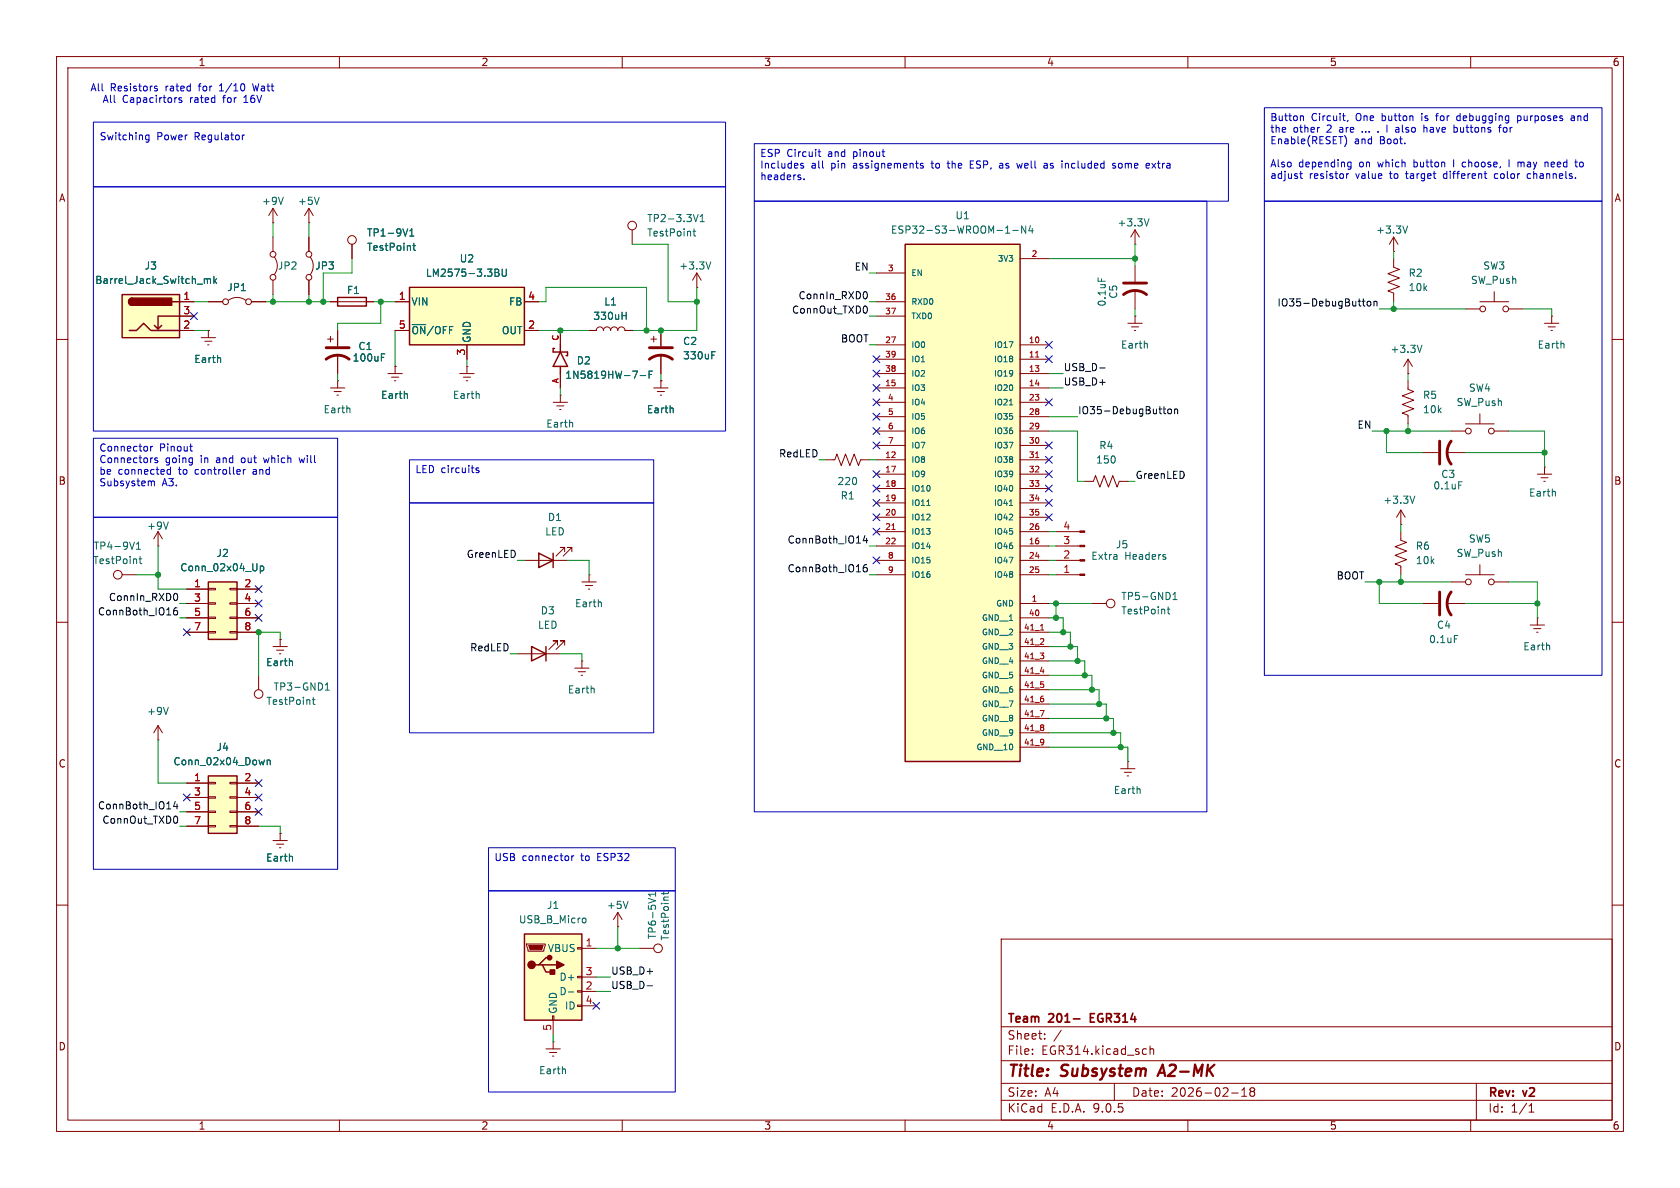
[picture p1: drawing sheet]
<svg xmlns="http://www.w3.org/2000/svg" width="297mm" height="210mm" viewBox="0 0 297 210" stroke-linecap="round" stroke-linejoin="round" font-family="sans-serif">
<g fill="none" stroke="#840000" stroke-width=".18">
<path d="M10 10h277v190h-277zM12 12h273v186h-273zM60 10v2M110 10v2M160 10v2M210 10v2M260 10v2M10 60h2M81.3 66h2.5M81.9 66.7h1.3M82.4 67.3h.3M82.5 64.8h.1"/>
<path d="M82.5 64.8v1.2M285 60h2M10 110h2M285 110h2M48.3 148.6h2.5M48.9 149.2h1.3M49.4 149.9h.3M49.5 147.3h.1M49.5 147.3v1.3M10 160h2M177 166h108v32h-108zM285 160h2"/>
<path d="M60 198v2M110 198v2M160 198v2M177 194.5h108M177 191.5h108M177 187.5h108M177 181.5h108M182.5 186.3v.1M182.5 185.5v.1M184.7 183.6v.1M184.7 182.8v.1M187.6 182.1l-1.3 2"/>
<path d="M197 191.5v3M202.5 185.4l.2 .1M202.7 186.3l-.2 .1M203.3 184.9v1.5M203.3 185.5l.2-.1 .4 .1 .1 .9M210 198v2M217.7 193.2h1.2M219.5 193.8h.9M219.5 192.7l.5-.4v1.5M221.2 192.9l-.2 .3v.5l.2 .1 .5-.1 .1-.2-.1-.4-.2-.2M221.2 192.9l-.2-.2 .2-.4 .5 .1 .1 .2-.3 .3M221.2 192.9h.3"/>
<path d="M260 198v2M261 191.5v6.5M270.3 196.6h.9M270.3 195.5l.4-.4v1.5"/>
</g>
<path d="M205.6 188.2l-1 2" fill="none" stroke="#840000" stroke-width=".4"/>
<path d="M192.8 179.9h.5M193.5 179.2h-.7v1.5h.7M189.8 180.1h1.1" fill="none" stroke="#840000" stroke-width=".3"/>
<path d="M84.7 69.6v.8M51.6 151.4l.1 .8" fill="none" stroke="#006464" stroke-width=".18"/>
<path d="M72.4 50.8h20.3v10.2h-20.3z" fill="#ffffc2"/>
<path d="M72.4 50.8h20.3v10.2h-20.3zM98 61.6h-.2v.6h2.5v.7h-.2M99.1 61v1.2M99.1 64.8v1.2M99.1 62.2l1.2 2.6h-2.5z" fill="none" stroke="#840000" stroke-width=".25"/>
<g fill="none" stroke="#840000" stroke-width=".18">
<path d="M69.8 53.3h2.6M69.8 58.4h2.6M92.7 53.3h2.5M92.7 58.4h2.5M99.1 58.4v2.6M104.1 58.4h1.3a.64 .64 0 0 1 .6-.6 .64 .64 0 0 1 .7 .6 .64 .64 0 0 1 .6-.6 .64 .64 0 0 1 .6 .6 .64 .64 0 0 1 .7-.6 .64 .64 0 0 1 .6 .6 .64 .64 0 0 1 .7-.6 .64 .64 0 0 1 .6 .6h1.3M82.5 61v2.5M99.1 66v2.6M115.6 68.6h2.5M116.2 69.2h1.3M116.7 69.9h.3M116.8 67.3h.1"/>
<path d="M116.8 67.3v1.3M146 81.3h1.6l.4-1 .7 2 .8-2 .7 2 .8-2 .8 2 .3-1h1.6M113 167.6h2.6"/>
<circle cx="116.3" cy="167.6" r=".76"/>
</g>
<g fill="none" stroke="#006464" stroke-width=".18">
<path d="M87.5 47.6l.6 .1 .1 .2-.3 .3M87.5 48.2h.4M87.9 48.2l.3 .2v.3l-.7 .1M88.8 47.6v1l.2 .2h.4l.1-.2v-1M110 55.8h.7M110.7 55.2v1.3M113.2 66.4h.9M114.7 66.2h.5M115.4 65.6h-.7v1.3M119 72.2v.8M114.6 158.8l1.3 .4M115.9 157.7v.7"/>
<path d="M115.9 158.1h-1.3l.4 .3M117.3 157.7v.5M118.2 157.7l-.2 .3h-1.1"/>
</g>
<path d="M160 43.2h20.3v91.4h-20.3z" fill="#ffffc2"/>
<path d="M160 43.2h20.3v91.4h-20.3z" fill="none" stroke="#840000" stroke-width=".25"/>
<g fill="none" stroke="#840000" stroke-width=".18">
<path d="M154.9 48.3h5.1M154.9 53.3h5.1M154.9 55.9h5.1M180.3 45.7h5.1M273 57.2h2.6M273.7 57.8h1.3M274.2 58.4h.2M274.3 55.9h.1M274.3 55.9v1.3M154.9 61h5.1M154.9 63.5h5.1M154.9 66h5.1"/>
<path d="M154.9 68.6h5.1M154.9 71.1h5.1M154.9 73.7h5.1M154.9 76.2h5.1M154.9 78.7h5.1M180.3 61h5.1M180.3 63.5h5.1M180.3 66h5.1M180.3 68.6h5.1M180.3 71.1h5.1M180.3 73.7h5.1M180.3 76.2h5.1"/>
<path d="M180.3 78.7h5.1M248.9 67.3v1.5l1 .4-2 .8 2 .7-2 .8 2 .8-2 .7 1 .4v1.5M248.9 66h.1M248.9 63.5v2.5M248.9 63.5l-.7 1.3M248.9 63.5l.8 1.3M256.5 76.2h2.6M259.1 74.9h5.1M261.6 73.2v1.7M264.2 76.2h2.5M154.9 81.3h5.1M154.9 83.8h5.1"/>
<path d="M154.9 86.4h5.1M154.9 88.9h5.1M154.9 91.4h5.1M154.9 94h5.1M154.9 96.5h5.1M154.9 99.1h5.1M180.3 81.3h5.1M180.3 83.8h5.1M180.3 86.4h5.1M180.3 88.9h5.1M180.3 91.4h5.1M180.3 94h5.1"/>
<path d="M180.3 96.5h5.1M180.3 99.1h5.1M186.7 94h4.2M186.7 96.5h4.2M186.7 99.1h4.2M154.9 101.6h5.1M180.3 101.6h5.1M180.3 106.7h5.1M180.3 109.2h5.1M180.3 111.8h5.1M180.3 114.3h5.1M180.3 116.8h5.1"/>
<path d="M180.3 119.4h5.1M186.7 101.6h4.2M193 106.7h2.6M180.3 121.9h5.1M180.3 124.5h5.1M180.3 127h5.1M180.3 129.5h5.1M180.3 132.1h5.1"/>
<circle cx="259.6" cy="76.2" r=".51"/>
<circle cx="263.7" cy="76.2" r=".51"/>
<circle cx="196.3" cy="106.7" r=".76"/>
</g>
<g fill="none" stroke="#006464" stroke-width=".18">
<path d="M181.3 39.9v1.3l-.7-1.3v1.3M182.2 39.9l-.3 .9h.8M177.8 41.2h.7M179 40.7h1M182.5 40.4v.8M178.4 71.6h.6M251.4 61l-.4 1.3M276.4 60.8l.1 .7M163.8 89.4h.6M178.4 89.4h.6M206.1 98.5v.3M206.3 107.7h.5"/>
<path d="M206.5 107.3v1l.3 .2M207.4 106h.7M207.4 105.1l.3-.4v1.3"/>
</g>
<g fill="none" stroke="#a90000" stroke-width=".18">
<path d="M183.1 63.1h.6M157.7 93.6h.6M183.1 80.9h.6M183.9 113.9h.6M183.9 115.4h.6l-.3 .4M183.9 111.4h.6M183.9 118.7h.7M184.5 113v.3M184.5 115.9v.5M183.9 125.6h.7l-.5 1M184.5 121v.4M184.5 123.5v.5"/>
<path d="M184.5 128.2v.3M184.5 128.7v.4M184.5 130.8v.7M184.5 131.1v.1"/>
</g>
<g fill="#840000" stroke="#840000" stroke-width=".18">
<path d="M190.9 101.5h.9v.2h-.9z"/>
<path d="M190.9 98.9h.9v.3h-.9z"/>
<path d="M190.9 96.4h.9v.2h-.9z"/>
<path d="M190.9 93.9h.9v.2h-.9z"/>
</g>
<path d="M92.7 165.1h10.2v15.2h-10.2z" fill="#ffffc2"/>
<path d="M92.7 165.1h10.2v15.2h-10.2zM95.2 170.6h.7l.6 1.2h1.3M95.9 170.6h2.5M97.2 169.3h-.7l-1.3 1.3h-.6" fill="none" stroke="#840000" stroke-width=".25"/>
<g fill="none" stroke="#840000" stroke-width=".18">
<path d="M200.7 43.2h.1M200.7 40.6l-.8 1.3M200.7 40.6l.7 1.3M200.7 40.6v2.6M259.1 54.6h2.5M261.6 53.3h5.1M264.2 51.6v1.7M266.7 54.6h2.5M68.6 66h2.5M69.2 66.7h1.3M69.7 67.3h.3M69.8 64.8h.1"/>
<path d="M69.8 64.8v1.2M101.6 118.1h2.5M102.2 118.7h1.3M102.7 119.4h.3M102.9 116.8h.1M102.9 116.8v1.3M251.5 106.7h2.8M255.8 106.7h3.3M93.1 166.9h3.3v.2l-.3 1h-2.8zM97.7 179.6h.2v.7h-.2zM102.1 167.5h.8v.3h-.8zM102.1 172.6h.8v.2h-.8z"/>
<path d="M102.1 175.1h.8v.3h-.8zM102.1 177.7h.8v.2h-.8zM102.9 167.6h2.5M102.9 172.7h2.5M102.9 175.3h2.5M102.9 177.8h2.5M109.2 163.8h.1M109.2 161.3l-.7 1.3M109.2 161.3l.8 1.3M109.2 161.3v2.5M97.8 180.3v2.6"/>
<circle cx="262.1" cy="54.6" r=".51"/>
<circle cx="266.2" cy="54.6" r=".51"/>
</g>
<path d="M93.5 167.1h2.5l-.2 .8h-2.1z" fill="#840000" stroke="#840000" stroke-width=".18"/>
<g fill="#840000" stroke="#840000" stroke-width=".25">
<path d="M97.3 171.5h.7v.7h-.7z"/>
<path d="M98.4 169.9l1.3 .7-1.3 .6z"/>
<circle cx="94" cy="170.6" r=".63"/>
<circle cx="97.2" cy="169.3" r=".38"/>
</g>
<path d="M203.1 38.7l-.4 1.2M72 69.6v.8M257.1 112.3h.6M105 121.7v.8M111 159.3l-.4 1.3M100.5 175.4h1M103.2 162.3l.3 .1 .1 .1-.1 .5-.3 .1" fill="none" stroke="#006464" stroke-width=".18"/>
<path d="M254.5 104.6v4.1M256.5 104.6a3.3 3.3 0 0 0 0 4.1" fill="none" stroke="#840000" stroke-width=".51"/>
<path d="M36.8 137.2h5.1v10.1h-5.1z" fill="#ffffc2"/>
<path d="M36.8 137.2h5.1v10.1h-5.1z" fill="none" stroke="#840000" stroke-width=".25"/>
<g fill="none" stroke="#840000" stroke-width=".18">
<path d="M246.4 44.5h.1M246.4 45.7v1.5l1 .4-2 .8 2 .7-2 .8 2 .8-2 .7 1 .4v1.5M246.4 41.9l-.8 1.3M246.4 41.9l.7 1.3M246.4 41.9v2.6M247.6 92.7h.1M247.6 90.2l-.7 1.2M247.6 90.2l.8 1.2M247.6 90.2v2.5M251.5 80h2.8M255.8 80h3.3M271.8 83.8h2.5"/>
<path d="M272.4 84.5h1.3M272.9 85.1h.3M273 82.6h.1M273 82.6v1.2M21.6 101.6h2.5M33 138.4h3.8M36.8 138.3h1.3v.3h-1.3zM40.6 138.3h1.3v.3h-1.3zM41.9 138.4h3.8M33 141h3.8M33 143.5h3.8M33 146.1h3.8"/>
<path d="M36.8 140.8h1.3v.3h-1.3zM36.8 143.4h1.3v.2h-1.3zM36.8 145.9h1.3v.3h-1.3zM40.6 140.8h1.3v.3h-1.3zM40.6 143.4h1.3v.2h-1.3zM40.6 145.9h1.3v.3h-1.3zM41.9 141h3.8M41.9 143.5h3.8M41.9 146.1h3.8"/>
<circle cx="20.8" cy="101.6" r=".76"/>
</g>
<path d="M248.8 39.9l-.4 1.3M23.8 95.8l-.5 1.3M24.1 97.1h.7M24.1 96.2l.4-.4v1.3M24.6 98.8h.5M24.8 98.4v1.1l.3 .1M250.1 87.7l-.4 1.3M257.9 85.2h.6M274.9 86.9l.1 .8M46.7 134.4l-.2 .8M47.2 134.4v.8M47.2 134.5l.2-.1h.3l.1 .8" fill="none" stroke="#006464" stroke-width=".18"/>
<path d="M254.5 78v4M256.5 78a3.3 3.3 0 0 0 0 4" fill="none" stroke="#840000" stroke-width=".51"/>
<path d="M36.8 102.9h5.1v10.1h-5.1z" fill="#ffffc2"/>
<path d="M59.7 52.6h5.1v1.5h-5.1zM95.2 97.8l2.6 1.3-2.6 1.2zM97.8 97.8v2.5M36.8 102.9h5.1v10.1h-5.1zM94 114.3l2.5 1.3-2.5 1.2zM96.5 114.3v2.5" fill="none" stroke="#840000" stroke-width=".25"/>
<g fill="none" stroke="#840000" stroke-width=".18">
<path d="M57.9 59.9h1M58.4 59.4v1.1M58.4 53.3h7.6M59.7 58.4v2.8M200.7 47v2.8M200.7 51.3v3.3M58.4 68.6h2.6M59.1 69.2h1.2M59.6 69.9h.2M59.7 67.3h.1M59.7 62.7v3.3M59.7 67.3v1.3"/>
<path d="M97.8 71.1h2.5M98.4 71.8h1.3M98.9 72.4h.3M99.1 69.9h.1M99.1 69.9v1.2M27.9 96.5h.1M27.9 94v2.5M27.9 94l-.7 1.3M27.9 94l.8 1.3M92.7 99.1h7.6M99.8 97.5v-.7h-.7h.7l-1.5 1.5M101.1 97.5v-.7h-.8h.8l-1.5 1.5"/>
<path d="M247.6 94v1.5l1.1 .4-2.1 .7 2.1 .8-2.1 .8 2.1 .7-2.1 .8 1 .4v1.5M261.6 99.8v1.8M33 104.1h3.8M33 106.7h3.8M33 109.2h3.8M33 111.8h3.8M36.8 104h1.3v.3h-1.3zM36.8 106.6h1.3v.2h-1.3zM36.8 109.1h1.3v.2h-1.3zM36.8 111.6h1.3v.3h-1.3zM40.6 104h1.3v.3h-1.3zM40.6 106.6h1.3v.2h-1.3z"/>
<path d="M40.6 109.1h1.3v.2h-1.3zM40.6 111.6h1.3v.3h-1.3zM41.9 104.1h3.8M41.9 106.7h3.8M41.9 109.2h3.8M41.9 111.8h3.8M45.7 119.4v2.5M48.3 114.3h2.5M48.9 114.9h1.3M49.4 115.6h.3M49.5 113h.1M49.5 113v1.3"/>
<path d="M91.4 115.6h7.7M98.6 114v-.7h-.8h.8l-1.6 1.5M99.8 114v-.7h-.7h.7l-1.5 1.5M102.9 102.9h2.5M103.5 103.5h1.3M104 104.1h.3M104.1 101.6h.1M104.1 101.6v1.3M256.5 102.9h2.6M259.1 101.6h5.1M264.2 102.9h2.5M270.5 110.5h2.5"/>
<path d="M271.1 111.1h1.3M271.7 111.8h.2M271.8 109.2h.1M271.8 109.2v1.3M27.9 130.8h.1M27.9 128.3l-.7 1.2M27.9 128.3l.8 1.2M27.9 128.3v2.5M198.1 135.9h2.6M198.8 136.5h1.2M199.3 137.2h.2M199.4 134.6h.1"/>
<path d="M199.4 134.6v1.3"/>
<circle cx="259.6" cy="102.9" r=".51"/>
<circle cx="263.7" cy="102.9" r=".51"/>
<circle cx="45.7" cy="122.7" r=".76"/>
</g>
<g fill="none" stroke="#006464" stroke-width=".18">
<path d="M194.1 49.1v.6M61.8 72.2l.1 .8M67.4 63.2h.4M67.4 62.6h.6M101.2 74.7v.8M29.8 92.3l-.5 1.2M46 100.1v1.2M46 100.1h.4l.2 .2-.1 .5h-.5M51.6 116.9l.1 .8M106.3 106.5v.8M273.9 114.1l.1 .8M29.8 125l-.5 1.3"/>
<path d="M55.2 123.7h.5M55.4 123.3v1.1l.3 .1M57.5 122h.7M57.5 121.1l.4-.4v1.3M201.5 139.5l.1 .8"/>
</g>
<path d="M198.6 52.1a3.3 3.3 0 0 1 4.1 0M198.6 50h4.1M57.7 63.5a3.3 3.3 0 0 1 4 0M57.7 61.5h4" fill="none" stroke="#840000" stroke-width=".51"/>
<path d="M21.6 52.1h10.1v7.6h-10.1z" fill="#ffffc2"/>
<path d="M21.6 52.1h10.1v7.6h-10.1zM22.9 58.4h1.2l1.3-1.2 1.3 1.2h5M23.4 52.7a.64 .64 0 0 0-.7 .6 .64 .64 0 0 0 .7 .7M28.6 57.5l-.7 .7M30.5 53.3h1.2M31.7 55.9h-3.8v2.3l-.6-.7" fill="none" stroke="#840000" stroke-width=".25"/>
<g fill="#840000" stroke="#840000" stroke-width=".25">
<path d="M22.9 52.9l.5-.2v1.3a.63 .63 0 0 1-.6-.4 .63 .63 0 0 1 .1-.7z"/>
<path d="M23.4 52.7h7v1.3h-7z"/>
</g>
<g fill="none" stroke="#840000" stroke-width=".18">
<path d="M48.3 39.4h.1M48.3 36.8v2.6M48.3 36.8l-.8 1.3M48.3 36.8l.7 1.3M54.6 39.4h.1M54.6 36.8v2.6M54.6 36.8l-.8 1.3M54.6 36.8l.8 1.3M31.7 53.3h2.6M31.7 55.9h2.6M31.7 58.4h2.6M35.6 59.7h2.5"/>
<path d="M36.8 58.4h.1M36.8 53.3h2.6M36.8 58.4v1.3M40.4 53.1a2.54 2.54 0 0 1 3 0M44.4 53.3h2.6M48.3 41.9v2.6M48.3 49.5v2.6M48.5 45.5a2.54 2.54 0 0 1 0 3M54.6 41.9v2.6M54.6 49.5v2.6M54.9 45.5a2.54 2.54 0 0 1 0 3M58.4 53.3h1.3"/>
<path d="M59.7 58.4v2.8M62.2 43.2v2.5M64.8 53.3h1.2M69.8 53.3h2.6M69.8 58.4h2.6M92.7 53.3h2.5M92.7 58.4h2.5M99.1 58.4v2.6M104.1 58.4h1.3M110.5 58.4h1.3M111.8 40.6v2.6M115.1 59.9h1"/>
<path d="M115.6 59.4v1.1M116.8 58.4v2.8M123.2 50.8h.1M123.2 48.3l-.8 1.2M123.2 48.3l.8 1.2M123.2 48.3v2.5M199.4 57.2h2.5M200 57.8h1.3M200.5 58.4h.3M200.7 55.9h.1M200.7 55.9v1.3M36.2 60.3h1.3"/>
<path d="M36.7 61h.3M59.7 62.7v3.3M69.8 64.8h.1M82.5 61v2.5M99.1 66v2.6M116.8 67.3h.1M116.8 62.7v3.3M191.8 85.1h1.5l.4-1 .7 2 .8-2 .8 2 .7-2 .8 2 .4-1h1.5M33 104.1h3.8M33 106.7h3.8M33 109.2h3.8M33 111.8h3.8"/>
<path d="M41.9 104.1h3.8M41.9 106.7h3.8M41.9 109.2h3.8M41.9 111.8h3.8M49.5 113h.1M33 138.4h3.8M41.9 138.4h3.8M33 141h3.8M33 143.5h3.8M33 146.1h3.8M41.9 141h3.8M41.9 143.5h3.8"/>
<path d="M41.9 146.1h3.8M49.5 147.3h.1M96.5 185.4h2.6M97.2 186.1h1.2M97.7 186.7h.2M97.8 184.2h.1M97.8 184.2v1.2"/>
<circle cx="111.8" cy="39.9" r=".76"/>
<circle cx="39.9" cy="53.3" r=".51"/>
<circle cx="43.9" cy="53.3" r=".51"/>
<circle cx="48.3" cy="45" r=".51"/>
<circle cx="48.3" cy="49" r=".51"/>
<circle cx="54.6" cy="45" r=".51"/>
<circle cx="54.6" cy="49" r=".51"/>
<circle cx="62.2" cy="42.4" r=".76"/>
</g>
<g fill="none" stroke="#006464" stroke-width=".18">
<path d="M50.1 34.9l-.4 1.2M56.4 34.9l-.4 1.2M123.4 37.9l-.4 1.3M123.8 39.2h.7M123.8 38.3l.3-.4v1.3M36.2 49.3h.3l.2 .1M36.7 49.4l.1-.1h.4v.8M36.7 49.4v.7M37.8 48.8v1.3M37.9 49.6l.4 .5M38.3 49.3l-.5 .4M72.1 40.5l-.4 1.2"/>
<path d="M72.4 41.7h.8M72.4 40.8l.4-.3v1.2M73 43.4h.5M73.2 43v1.1l.3 .2M87.5 47.6l.6 .1 .1 .2-.3 .3M87.5 48.2h.4M87.9 48.2l.3 .2v.3l-.7 .1M88.8 47.6v1l.2 .2h.4l.1-.2v-1M110 55.8h.7M110.7 55.2v1.3M122.5 40.9h.5M122.7 40.5v1l.3 .2"/>
<path d="M125.7 46.3l-.5 1.3M38.9 63.3l.1 .8M67.4 63.2h.4M67.4 62.6h.6M72 69.6v.8M113.2 66.4h.9M114.7 66.2h.5M115.4 65.6h-.7v1.3M119 72.2v.8M125.8 62.8h.5M125.8 62.2h.6M202.8 60.8v.7"/>
<path d="M46 100.1v1.2M46 100.1h.4l.2 .2-.1 .5h-.5M51.6 116.9l.1 .8M46.7 134.4l-.2 .8M47.2 134.4v.8M47.2 134.5l.2-.1h.3l.1 .8M51.6 151.4l.1 .8M99.9 189l.1 .8"/>
</g>
<path d="M114.8 63.5a3.3 3.3 0 0 1 4.1 0M114.8 61.5h4.1" fill="none" stroke="#840000" stroke-width=".51"/>
<g fill="none" stroke="#0f0f0f" stroke-width=".18">
<path d="M152.9 51.6a.68 .68 0 0 1 .4 .6 .68 .68 0 0 1-.4 .6M153 54.1a.79 .79 0 0 1 0 1.3M240.8 53.3h.5M241 52.8v1.1l.3 .2M241.7 53.4l.2-.1 .4 .1v.5l-.1 .1-.3 .1-.2-.1zM242.9 53.4l.2-.1h.3v.8M242.9 53.3v.8M194.4 65h1M205.6 72.3h.5M205.8 71.9v1.1l.3 .1M206.5 72.4l.2-.1 .3 .1 .1 .5-.1 .2h-.3l-.2-.1zM207.7 72.4l.1-.1 .3 .1 .1 .7"/>
<path d="M207.7 72.3v.8M152.9 94.7l-.3 .9h.8M153.2 99.8l-.4 .1a.86 .86 0 0 0 0 1.2l.5-.1v-.5l-.2-.2-.4 .1-.1 .1M153.2 95.2v.8M31 104.9a.68 .68 0 0 1 .4 .6 .68 .68 0 0 1-.4 .7M31.3 107.4l-.4 .1a.86 .86 0 0 0 0 1.2l.4-.1 .1-.4-.2-.3h-.3l-.2 .3M31 141.7l-.3 .9h.8M31.1 144.3a.79 .79 0 0 1 0 1.2M31.3 142.2v.8M114.4 174.3h1"/>
</g>
<g fill="none" stroke="#009600" stroke-width=".18">
<path d="M48.3 39.4v2.5M54.6 39.4v2.5M34.3 58.4h2.5M34.3 53.3h2.5M47 53.3h11.4M48.3 52.1v1.2M54.6 52.1v1.2M62.2 45.7v2.6h-5.1v5M66 53.3h3.8M67.3 53.3v3.9h-7.6v1.2M69.8 58.4v6.4M95.2 58.4h8.9"/>
<path d="M95.2 53.3h1.3v-2.5h17.8v7.6M111.8 43.2h6.3v10.1h5.1M123.2 50.8v7.6h-11.4M153.7 53.3h1.2M153.7 48.3h1.2M153.7 55.9h1.2M185.4 45.7h15.3M200.7 43.2v3.8M200.7 54.6v1.3M243.8 54.6h15.3M246.4 44.5v1.2M246.4 53.3v1.3"/>
<path d="M269.2 54.6h5.1v1.3M59.7 66v1.3M82.5 63.5v1.3M99.1 68.6v1.3M116.8 66v1.3M153.7 61h1.2M185.4 68.6h2.6M185.4 73.7h5.1M185.4 66h2.6M185.4 76.2h5.1v8.9h1.3M242.6 76.2h13.9M245.1 76.2v3.8h6.4"/>
<path d="M248.9 66v1.3M248.9 74.9v1.3M266.7 76.2h6.3v6.4M27.9 96.5v7.6h5.1M91.4 99.1h1.3M100.3 99.1h3.8v2.5M144.8 81.3h1.2M153.7 96.5h1.2M153.7 81.3h1.2M185.4 96.5h1.3M185.4 99.1h1.3M185.4 94h1.3"/>
<path d="M199.4 85.1h1.3M247.6 92.7v1.3M259.1 80h13.9M24.1 101.6h3.8M31.7 106.7h1.3M31.7 109.2h1.3M49.5 113v-1.2h-3.8v7.6M90.2 115.6h1.2M99.1 115.6h3.8v1.2M153.7 101.6h1.2M185.4 106.7h7.6M185.4 101.6h1.3"/>
<path d="M185.4 114.3h5.1v2.5M185.4 119.4h7.6v2.5M185.4 116.8h6.4v2.6M185.4 111.8h3.8v2.5M185.4 109.2h2.6v2.6M186.7 106.7v2.5M241.3 102.9h15.2M243.8 102.9v3.8h7.7M247.6 101.6v1.3M259.1 106.7h12.7M266.7 102.9h5.1v6.3M27.9 130.8v7.6h5.1"/>
<path d="M185.4 132.1h14v2.5M185.4 124.5h10.2v2.5M185.4 129.5h12.7v2.6M185.4 127h11.4v2.5M185.4 121.9h8.9v2.6M31.7 146.1h1.3M31.7 143.5h1.3M45.7 146.1h3.8v1.2M105.4 167.6h7.6M105.4 172.7h2.5M105.4 175.3h2.5M109.2 163.8v3.8"/>
<path d="M97.8 182.9v1.3"/>
</g>
<g fill="none" stroke="#000084" stroke-width=".18">
<path d="M33.7 55.3l1.2 1.2M34.9 55.3l-1.2 1.2M154.3 73.1l1.2 1.2M154.3 62.9l1.2 1.2M154.3 78.1l1.2 1.2M154.3 68l1.2 1.2M154.3 65.4l1.2 1.2M154.3 70.5l1.2 1.2M154.3 75.6l1.2 1.2M155.5 73.1l-1.2 1.2M155.5 62.9l-1.2 1.2M155.5 78.1l-1.2 1.2"/>
<path d="M155.5 68l-1.2 1.2M155.5 65.4l-1.2 1.2M155.5 70.5l-1.2 1.2M155.5 75.6l-1.2 1.2M184.8 60.4l1.2 1.2M184.8 78.1l1.2 1.2M184.8 62.9l1.2 1.2M184.8 70.5l1.2 1.2M186 60.4l-1.2 1.2M186 78.1l-1.2 1.2M186 62.9l-1.2 1.2M186 70.5l-1.2 1.2"/>
<path d="M154.3 90.8l1.2 1.2M154.3 98.5l1.2 1.2M154.3 93.4l1.2 1.2M154.3 88.3l1.2 1.2M154.3 83.2l1.2 1.2M154.3 85.8l1.2 1.2M155.5 90.8l-1.2 1.2M155.5 93.4l-1.2 1.2M155.5 98.5l-1.2 1.2M155.5 88.3l-1.2 1.2M155.5 83.2l-1.2 1.2M155.5 85.8l-1.2 1.2"/>
<path d="M184.8 80.7l1.2 1.2M184.8 83.2l1.2 1.2M184.8 85.8l1.2 1.2M184.8 90.8l1.2 1.2M184.8 88.3l1.2 1.2M186 80.7l-1.2 1.2M186 83.2l-1.2 1.2M186 85.8l-1.2 1.2M186 90.8l-1.2 1.2M186 88.3l-1.2 1.2M32.4 111.2l1.2 1.2M33.6 111.2l-1.2 1.2"/>
<path d="M45.1 103.5l1.2 1.2M45.1 108.6l1.2 1.2M45.1 106.1l1.2 1.2M46.3 103.5l-1.2 1.2M46.3 108.6l-1.2 1.2M46.3 106.1l-1.2 1.2M45.1 137.8l1.2 1.2M46.3 137.8l-1.2 1.2M32.4 140.4l1.2 1.2M33.6 140.4l-1.2 1.2M45.1 142.9l1.2 1.2M45.1 140.4l1.2 1.2"/>
<path d="M46.3 142.9l-1.2 1.2M46.3 140.4l-1.2 1.2M104.8 177.2l1.2 1.2M106 177.2l-1.2 1.2"/>
</g>
<g fill="none" stroke="#0000c2" stroke-width=".18">
<path d="M27.4 15.6l.4 .1v.2l-.1 .2-.4-.1M27.4 15.3h.4M31.1 17.3h.2M32.1 17.3h-.3l-.2 .2 .1 .1 .4 .2v.3h-.5M38.8 16.1h.7M38.9 15.1l-.1 .1M43.1 18.1h.7M43.2 15v.8M43.2 17.1l-.1 .1M44.7 14.8l.3 1.3M223.5 19.1h59.7v16.5h-59.7zM16.5 21.6h111.8v11.4h-111.8z"/>
<path d="M16.5 33h111.8v43.2h-111.8zM26.3 23.9v1l-.2 .2h-.3M26.3 23.9h-.3l-.3 .2 .2 .6h.4M42.8 23.9v.8M43.2 23.9l-.4 .2M133.3 25.4h83.9v10.2h-83.9zM133.3 35.6h80.1v107.9h-80.1zM142 28.9h-.3l-.2 .2 .1 .1 .4 .2v.3h-.5M142.1 31.6v.2M144.6 26.8h.5M144.8 26.4v1.1l.3 .2M163.2 28.9h-.3l-.2 .2 .1 .1 .4 .2v.3h-.5"/>
<path d="M167.4 28.9h.5M167.6 28.4l.1 1.3M171.5 29.1h.5M172.1 28.4h-.6v1.3h.6M176.7 29.7h.6M176.7 28.9h.5M177.3 29.2l-.6 .1M180.7 28.9l-.2 .8-.3-.6-.2 .6M184.6 29.7h.5M184.6 28.9h.5v.8M185.1 29.2l-.5 .1M187.7 28.4v.2"/>
<path d="M188.4 28.9h.3l.2 .2M197.2 28.9h-.3l-.2 .2 .1 .1 .4 .2v.3h-.5M198.1 28.9h-.3l-.1 .2 .1 .5 .3 .1M203.6 28.9l.7 .8M204.3 28.9l-.7 .8M223.5 35.6h59.7v83.8h-59.7zM230 30.3v1.1l.3 .1M230.1 20.5l.3 .2v.6M237.3 20.5h.5M237.7 21.3h.1M237.9 24.3a1.48 1.48 0 0 1-.2 1.6M238.1 30.7v.8"/>
<path d="M238.1 30.8v.1M238.3 29.4l.2 .1 .3-.1M238.3 21.3l-.1 .2M238.3 30.7h.1M238.8 28.7v1l-.2 .2h-.3M238.8 28.7h-.3l-.2 .1M240.8 23.2v.2M243.6 23.2v.2M245.2 22.1v1.3M246.8 22.6h.5M247.3 22.8l-.4 .1-.2 .2 .2 .3 .4-.1M251.7 22.6l.2-.1 .3 .1 .1 .8"/>
<path d="M251.7 22.1v1.3M253.8 20.5h.5M254 20.1v1.2M255.3 30.8l-.1 .1 .1 .6M257 28.2v1.3M257.2 22.5l.3 .1 .2 .2-.1 .4-.4 .2M258 20.5h-.3l-.2 .2 .1 .5 .4 .1M258.5 29.3l.1 .1 .4 .1M259 28.7h-.4l-.1 .2M262.7 31.5h.2M264.3 30.8l-.1 .5 .1 .2h.4M265.1 22.3v1.1"/>
<path d="M265.8 22.6v.6l.4 .2M266.8 28.2v1.3M268.3 20.5h.4l.1 .1M268.3 20.5v1.2M268.7 28.7l.2 .1M268.8 21.2l-.1 .1h-.4M268.9 28.8v.7M269.1 28.7l-.2 .1M270.1 30.8v.6l.1 .1h.4M273.5 28.7l.2 .1v.7M277.8 20.5h.5v.8M278.3 20.8h-.4l-.2 .2 .2 .3h.4"/>
<path d="M279.3 28.8l.2-.1 .3 .1 .1 .5-.1 .1-.3 .1-.2-.1zM16.5 77.5h43.2v13.9h-43.2zM26.6 78.9v.8M27 78.9l-.4 .2M33.5 78.9h.5M33.8 79.7h.2M16.5 91.4h43.2v62.3h-43.2zM26.7 85.1l.1 .1M26.8 85.2v.7M26.8 85.2l.1-.2 .3 .1 .1 .8M27.8 81l-.3-.1-.1 .2v.2l.4 .1v.3h-.4M29.5 83.6l.3 .2h.3"/>
<path d="M29.6 83.1l-.1 .1M30.1 82.6v1.2M43 83v.8M43.4 83l-.4 .2M46.6 80.9l.2 .9M52.9 80.9l.2 .9 .3-.6M72.4 81.3h43.2v7.6h-43.2zM72.4 88.9h43.2v40.6h-43.2zM84.6 82.8l-.3-.1-.2 .2 .1 .2 .4 .1v.3h-.5M86.4 149.9h33v7.6h-33zM86.4 157.5h33v35.5h-33zM101.1 151.3v.8"/>
<path d="M101.4 151.3l-.3 .2"/>
</g>
<g fill="#009600" stroke="#009600" stroke-width=".18">
<circle cx="27.9" cy="101.6" r=".46"/>
<circle cx="45.7" cy="111.8" r=".46"/>
<circle cx="67.3" cy="53.3" r=".46"/>
<circle cx="54.6" cy="53.3" r=".46"/>
<circle cx="48.3" cy="53.3" r=".46"/>
<circle cx="57.1" cy="53.3" r=".46"/>
<circle cx="114.3" cy="58.4" r=".46"/>
<circle cx="116.8" cy="58.4" r=".46"/>
<circle cx="99.1" cy="58.4" r=".46"/>
<circle cx="123.2" cy="53.3" r=".46"/>
<circle cx="186.7" cy="106.7" r=".46"/>
<circle cx="109.2" cy="167.6" r=".46"/>
<circle cx="200.7" cy="45.7" r=".46"/>
<circle cx="193" cy="121.9" r=".46"/>
<circle cx="191.8" cy="119.4" r=".46"/>
<circle cx="189.2" cy="114.3" r=".46"/>
<circle cx="188" cy="111.8" r=".46"/>
<circle cx="198.1" cy="132.1" r=".46"/>
<circle cx="196.8" cy="129.5" r=".46"/>
<circle cx="195.6" cy="127" r=".46"/>
<circle cx="186.7" cy="109.2" r=".46"/>
<circle cx="194.3" cy="124.5" r=".46"/>
<circle cx="190.5" cy="116.8" r=".46"/>
<circle cx="246.4" cy="54.6" r=".46"/>
<circle cx="248.9" cy="76.2" r=".46"/>
<circle cx="245.1" cy="76.2" r=".46"/>
<circle cx="273" cy="80" r=".46"/>
<circle cx="247.6" cy="102.9" r=".46"/>
<circle cx="243.8" cy="102.9" r=".46"/>
<circle cx="271.8" cy="106.7" r=".46"/>
</g>
<g font-size="2.8" fill="#840000">
<text x="178" y="190.9">Title:</text>
<text x="187.7" y="190.9">Subsystem</text>
<text x="205.8" y="190.9">A2-MK</text>
</g>
<g font-size="2.1" fill="#840000">
<text x="178" y="184">Sheet:</text>
<text x="178" y="181.2">Team</text>
<text x="185.5" y="181.2">201-</text>
<text x="193.4" y="181.2">EGR314</text>
<text x="178" y="186.7">File:</text>
<text x="184.1" y="186.7">EGR314.kicad_sch</text>
<text x="178" y="196.9">KiCad</text>
<text x="178" y="194.1">Size:</text>
<text x="184.7" y="194.1">A4</text>
<text x="185.7" y="196.9">E.D.A.</text>
<text x="193.3" y="196.9">9.0.5</text>
<text x="200" y="194.1">Date:</text>
<text x="207" y="194.1">2026-02-18</text>
<text x="263" y="194.3">Rev:</text>
<text x="263" y="196.9">Id:</text>
<text x="267.1" y="196.9">1/1</text>
<text x="269.4" y="194.3">v2</text>
</g>
<g font-size="1.8" fill="#840000">
<text x="35" y="11.9">1</text>
<text x="85" y="11.9">2</text>
<text x="135" y="11.9">3</text>
<text x="185" y="11.9">4</text>
<text x="235" y="11.9">5</text>
<text x="285" y="11.9">6</text>
<text x="10.3" y="35.9">A</text>
<text x="285.3" y="35.9">A</text>
<text x="10.3" y="85.9">B</text>
<text x="285.3" y="85.9">B</text>
<text x="10.3" y="135.9">C</text>
<text x="285.3" y="135.9">C</text>
<text x="10.3" y="185.9">D</text>
<text x="285.3" y="185.9">D</text>
<text x="35" y="199.9">1</text>
<text x="85" y="199.9">2</text>
<text x="135" y="199.9">3</text>
<text x="185" y="199.9">4</text>
<text x="235" y="199.9">5</text>
<text x="285" y="199.9">6</text>
</g>
<g font-size="1.8" fill="#0000c2">
<text x="15.9" y="16.4">All</text>
<text x="19.5" y="16.4">Resistors</text>
<text x="29.4" y="16.4">rated</text>
<text x="35.4" y="16.4">for</text>
<text x="39.3" y="16.4">1/10</text>
<text x="45.4" y="16.4">Watt</text>
<text x="18" y="18.4">All</text>
<text x="21.6" y="18.4">Capacirtors</text>
<text x="33.7" y="18.4">rated</text>
<text x="39.8" y="18.4">for</text>
<text x="43.6" y="18.4">16V</text>
<text x="224.5" y="21.7">Button</text>
<text x="224.5" y="23.8">the</text>
<text x="228.6" y="23.8">other</text>
<text x="231.8" y="21.7">Circuit,</text>
<text x="234.7" y="23.8">2</text>
<text x="237.1" y="23.8">are</text>
<text x="239.8" y="21.7">One</text>
<text x="241.3" y="23.8">...</text>
<text x="244.6" y="21.7">button</text>
<text x="247.8" y="23.8">also</text>
<text x="251.8" y="21.7">is</text>
<text x="252.9" y="23.8">have</text>
<text x="254.6" y="21.7">for</text>
<text x="258.4" y="21.7">debugging</text>
<text x="258.5" y="23.8">buttons</text>
<text x="266.7" y="23.8">for</text>
<text x="269.3" y="21.7">purposes</text>
<text x="279" y="21.7">and</text>
<text x="17.5" y="25">Switching</text>
<text x="27.7" y="25">Power</text>
<text x="34.5" y="25">Regulator</text>
<text x="134.3" y="28.1">ESP</text>
<text x="139.1" y="28.1">Circuit</text>
<text x="146.5" y="28.1">and</text>
<text x="151.1" y="28.1">pinout</text>
<text x="224.5" y="25.8">Enable(RESET)</text>
<text x="224.5" y="29.9">Also</text>
<text x="229.6" y="29.9">depending</text>
<text x="239.4" y="25.8">and</text>
<text x="240.4" y="29.9">on</text>
<text x="243.9" y="29.9">which</text>
<text x="244" y="25.8">Boot.</text>
<text x="250.4" y="29.9">button</text>
<text x="257.6" y="29.9">I</text>
<text x="259.4" y="29.9">choose,</text>
<text x="267.8" y="29.9">I</text>
<text x="269.6" y="29.9">may</text>
<text x="274.6" y="29.9">need</text>
<text x="134.3" y="30.1">Includes</text>
<text x="134.3" y="32.2">headers.</text>
<text x="143.4" y="30.1">all</text>
<text x="147" y="30.1">pin</text>
<text x="151.1" y="30.1">assignements</text>
<text x="165.2" y="30.1">to</text>
<text x="168.2" y="30.1">the</text>
<text x="172.4" y="30.1">ESP,</text>
<text x="177.8" y="30.1">as</text>
<text x="181.1" y="30.1">well</text>
<text x="186" y="30.1">as</text>
<text x="189.4" y="30.1">included</text>
<text x="198.6" y="30.1">some</text>
<text x="204.7" y="30.1">extra</text>
<text x="224.5" y="32">adjust</text>
<text x="231.4" y="32">resistor</text>
<text x="239.8" y="32">value</text>
<text x="246" y="32">to</text>
<text x="249.1" y="32">target</text>
<text x="255.8" y="32">different</text>
<text x="265.1" y="32">color</text>
<text x="271.1" y="32">channels.</text>
<text x="17.5" y="80.1">Connector</text>
<text x="17.5" y="82.2">Connectors</text>
<text x="28.2" y="80.1">Pinout</text>
<text x="29.2" y="82.2">going</text>
<text x="35.6" y="82.2">in</text>
<text x="38.5" y="82.2">and</text>
<text x="43.1" y="82.2">out</text>
<text x="47.3" y="82.2">which</text>
<text x="53.8" y="82.2">will</text>
<text x="73.3" y="84">LED circuits</text>
<text x="17.5" y="84.2">be</text>
<text x="17.5" y="86.3">Subsystem</text>
<text x="20.9" y="84.2">connected</text>
<text x="28.7" y="86.3">A3.</text>
<text x="31.7" y="84.2">to</text>
<text x="34.8" y="84.2">controller</text>
<text x="45.2" y="84.2">and</text>
<text x="87.3" y="152.5">USB</text>
<text x="92.3" y="152.5">connector</text>
<text x="102.8" y="152.5">to</text>
<text x="105.9" y="152.5">ESP32</text>
</g>
<g font-size="1.8" fill="#006464">
<text x="46.2" y="36.4">+9V</text>
<text x="52.6" y="36.4">+5V</text>
<text x="114.3" y="39.5">TP2-3.3V1</text>
<text x="157.4" y="41.5">ESP32-S3-WROOM-1-N4</text>
<text x="168.8" y="39">U1</text>
<text x="197.5" y="40.2">+3.3V</text>
<text x="243.2" y="41.5">+3.3V</text>
<text x="25.5" y="47.9">J3</text>
<text x="49" y="47.9">JP2</text>
<text x="55.6" y="47.9">JP3</text>
<text x="64.8" y="42">TP1-9V1</text>
<text x="64.8" y="44.6">TestPoint</text>
<text x="81.2" y="46.6">U2</text>
<text x="114.3" y="42">TestPoint</text>
<text x="120" y="47.9">+3.3V</text>
<text x="262.1" y="47.9">SW3</text>
<text x="16.7" y="50.4">Barrel_Jack_Switch_mk</text>
<text x="40.1" y="51.7">JP1</text>
<text x="61.2" y="52.2">F1</text>
<text x="75.2" y="49.1">LM2575-3.3BU</text>
<text x="197.7" y="52.9" transform="rotate(-90 197.7 52.9)">C5</text>
<text x="248.9" y="49.1">R2</text>
<text x="248.9" y="51.7">10k</text>
<text x="259.9" y="50.4">SW_Push</text>
<text x="72.6" y="54.2">VIN</text>
<text x="72.6" y="59.3">~{ON}/OFF</text>
<text x="88.6" y="59.3">OUT</text>
<text x="89.9" y="54.2">FB</text>
<text x="104.8" y="56.7">330uH</text>
<text x="106.7" y="54.2">L1</text>
<text x="195.7" y="54.3" transform="rotate(-90 195.7 54.3)">0.1uF</text>
<text x="34.2" y="64.4">Earth</text>
<text x="62.2" y="64.1">100uF</text>
<text x="63.3" y="62.1">C1</text>
<text x="83.4" y="60.7" transform="rotate(-90 83.4 60.7)">GND</text>
<text x="101.9" y="64.6">D2</text>
<text x="120.7" y="61.2">C2</text>
<text x="120.7" y="63.7">330uF</text>
<text x="198.1" y="61.8">Earth</text>
<text x="245.7" y="62.6">+3.3V</text>
<text x="271.7" y="61.8">Earth</text>
<text x="67.3" y="70.7">Earth</text>
<text x="80" y="70.7">Earth</text>
<text x="99.8" y="67.2">1N5819HW-7-F</text>
<text x="251.5" y="70.7">R5</text>
<text x="257.4" y="72">SW_Push</text>
<text x="259.6" y="69.4">SW4</text>
<text x="57.1" y="73.3">Earth</text>
<text x="96.5" y="75.8">Earth</text>
<text x="114.3" y="73.3">Earth</text>
<text x="251.5" y="73.3">10k</text>
<text x="193.7" y="82.1">150</text>
<text x="194.2" y="79.6">R4</text>
<text x="147.9" y="86">220</text>
<text x="148.5" y="88.5">R1</text>
<text x="244.5" y="89.3">+3.3V</text>
<text x="253.3" y="86.7">0.1uF</text>
<text x="254.7" y="84.7">C3</text>
<text x="270.2" y="88">Earth</text>
<text x="25.9" y="93.8">+9V</text>
<text x="96.3" y="94.8">LED</text>
<text x="96.8" y="92.3">D1</text>
<text x="16.4" y="99.9">TestPoint</text>
<text x="16.5" y="97.4">TP4-9V1</text>
<text x="31.8" y="101.2">Conn_02x04_Up</text>
<text x="38.2" y="98.7">J2</text>
<text x="192.8" y="99.2">Extra</text>
<text x="197.2" y="97.1">J5</text>
<text x="198.8" y="99.2">Headers</text>
<text x="250.2" y="97.4">R6</text>
<text x="250.2" y="99.9">10k</text>
<text x="257.4" y="98.7">SW_Push</text>
<text x="259.6" y="96.1">SW5</text>
<text x="101.6" y="107.5">Earth</text>
<text x="198.1" y="106.3">TP5-GND1</text>
<text x="95" y="111.4">LED</text>
<text x="95.5" y="108.8">D3</text>
<text x="198.1" y="108.8">TestPoint</text>
<text x="252.5" y="113.9">0.1uF</text>
<text x="253.9" y="111.4">C4</text>
<text x="46.9" y="118">Earth</text>
<text x="269.2" y="115.2">Earth</text>
<text x="47" y="124.8">TestPoint</text>
<text x="48.3" y="122.3">TP3-GND1</text>
<text x="100.3" y="122.8">Earth</text>
<text x="25.9" y="126.6">+9V</text>
<text x="30.6" y="135.5">Conn_02x04_Down</text>
<text x="38.2" y="132.9">J4</text>
<text x="196.8" y="140.6">Earth</text>
<text x="46.9" y="152.5">Earth</text>
<text x="96.6" y="160.9">J1</text>
<text x="107.2" y="160.9">+5V</text>
<text x="91.6" y="163.4">USB_B_Micro</text>
<text x="116.2" y="166.1" transform="rotate(-90 116.2 166.1)">TP6-5V1</text>
<text x="118.5" y="166.4" transform="rotate(-90 118.5 166.4)">TestPoint</text>
<text x="96.8" y="168.5">VBUS</text>
<text x="98.8" y="173.6">D+</text>
<text x="98.7" y="179.3" transform="rotate(-90 98.7 179.3)">GND</text>
<text x="98.8" y="176.1">D-</text>
<text x="99.8" y="178.7">ID</text>
<text x="95.2" y="190.1">Earth</text>
</g>
<g font-size="1.8" fill="#0f0f0f">
<text x="151" y="47.9">EN</text>
<text x="141.1" y="53">ConnIn_RXD0</text>
<text x="139.9" y="55.5">ConnOut_TXD0</text>
<text x="225.7" y="54.3">IO35-DebugButton</text>
<text x="148.6" y="60.6">BOOT</text>
<text x="188" y="65.7">USB_D-</text>
<text x="188" y="68.2">USB_D+</text>
<text x="190.5" y="73.3">IO35-DebugButton</text>
<text x="239.9" y="75.9">EN</text>
<text x="137.6" y="80.9">RedLED</text>
<text x="200.7" y="84.7">GreenLED</text>
<text x="82.4" y="98.7">GreenLED</text>
<text x="139.1" y="96.2">ConnBoth_IO14</text>
<text x="139.1" y="101.3">ConnBoth_IO16</text>
<text x="19.1" y="106.3">ConnIn_RXD0</text>
<text x="236.2" y="102.5">BOOT</text>
<text x="17.2" y="108.9">ConnBoth_IO16</text>
<text x="83" y="115.2">RedLED</text>
<text x="17.2" y="143.2">ConnBoth_IO14</text>
<text x="18" y="145.7">ConnOut_TXD0</text>
<text x="107.9" y="172.4">USB_D+</text>
<text x="107.9" y="174.9">USB_D-</text>
</g>
<g font-size="1.8" fill="#a90000">
<text x="32.3" y="53.1">1</text>
<text x="70.4" y="53.1">1</text>
<text x="93.3" y="53.1">4</text>
<text x="32.3" y="55.6">3</text>
<text x="32.3" y="58.2">2</text>
<text x="70.4" y="58.2">5</text>
<text x="93.3" y="58.2">2</text>
<text x="82.3" y="62.9" transform="rotate(-90 82.3 62.9)">3</text>
<text x="187.9" y="93.7">4</text>
<text x="187.9" y="101.3">1</text>
<text x="187.9" y="98.8">2</text>
<text x="187.9" y="96.3">3</text>
<text x="34.2" y="103.9">1</text>
<text x="34.2" y="106.4">3</text>
<text x="43.1" y="103.9">2</text>
<text x="43.1" y="106.4">4</text>
<text x="34.2" y="109">5</text>
<text x="34.2" y="111.5">7</text>
<text x="43.1" y="109">6</text>
<text x="43.1" y="111.5">8</text>
<text x="34.2" y="138.2">1</text>
<text x="34.2" y="140.7">3</text>
<text x="34.2" y="143.3">5</text>
<text x="43.1" y="138.2">2</text>
<text x="43.1" y="140.7">4</text>
<text x="43.1" y="143.3">6</text>
<text x="34.2" y="145.8">7</text>
<text x="43.1" y="145.8">8</text>
<text x="103.4" y="167.4">1</text>
<text x="103.4" y="172.5">3</text>
<text x="103.4" y="175">2</text>
<text x="103.4" y="177.5">4</text>
<text x="97.5" y="182.3" transform="rotate(-90 97.5 182.3)">5</text>
</g>
<g font-size="1.4" fill="#006464">
<text x="176.3" y="46.5">3V3</text>
<text x="161" y="49">EN</text>
<text x="161" y="54.1">RXD0</text>
<text x="161" y="56.6">TXD0</text>
<text x="161" y="61.7">IO0</text>
<text x="161" y="64.2">IO1</text>
<text x="175.6" y="61.7">IO17</text>
<text x="175.6" y="64.2">IO18</text>
<text x="161" y="66.8">IO2</text>
<text x="161" y="69.3">IO3</text>
<text x="161" y="71.9">IO4</text>
<text x="175.6" y="66.8">IO19</text>
<text x="175.6" y="69.3">IO20</text>
<text x="175.6" y="71.9">IO21</text>
<text x="161" y="74.4">IO5</text>
<text x="161" y="76.9">IO6</text>
<text x="175.6" y="74.4">IO35</text>
<text x="175.6" y="76.9">IO36</text>
<text x="161" y="79.5">IO7</text>
<text x="161" y="82">IO8</text>
<text x="175.6" y="79.5">IO37</text>
<text x="175.6" y="82">IO38</text>
<text x="161" y="84.6">IO9</text>
<text x="161" y="87.1">IO10</text>
<text x="161" y="89.6">IO11</text>
<text x="175.6" y="84.6">IO39</text>
<text x="175.6" y="87.1">IO40</text>
<text x="175.6" y="89.6">IO41</text>
<text x="161" y="92.2">IO12</text>
<text x="161" y="94.7">IO13</text>
<text x="175.6" y="92.2">IO42</text>
<text x="175.6" y="94.7">IO45</text>
<text x="161" y="97.3">IO14</text>
<text x="161" y="99.8">IO15</text>
<text x="175.6" y="97.3">IO46</text>
<text x="175.6" y="99.8">IO47</text>
<text x="161" y="102.3">IO16</text>
<text x="175.6" y="102.3">IO48</text>
<text x="176" y="107.4">GND</text>
<text x="173.5" y="110">GND__1</text>
<text x="173.5" y="112.5">GND__2</text>
<text x="173.5" y="115">GND__3</text>
<text x="173.5" y="117.6">GND__4</text>
<text x="173.5" y="120.1">GND__5</text>
<text x="173.5" y="122.7">GND__6</text>
<text x="173.5" y="125.2">GND__7</text>
<text x="173.5" y="127.7">GND__8</text>
<text x="173.5" y="130.3">GND__9</text>
<text x="172.5" y="132.8">GND__10</text>
</g>
<g font-size="1.4" fill="#a90000">
<text x="182.3" y="45.5">2</text>
<text x="156.4" y="53.1">36</text>
<text x="156.9" y="48">3</text>
<text x="156.4" y="55.6">37</text>
<text x="98.8" y="60.3" transform="rotate(-90 98.8 60.3)">C</text>
<text x="156.4" y="60.7">27</text>
<text x="156.4" y="63.2">39</text>
<text x="156.4" y="65.8">38</text>
<text x="181.8" y="60.7">10</text>
<text x="181.8" y="63.2">11</text>
<text x="181.8" y="65.8">13</text>
<text x="98.8" y="67.9" transform="rotate(-90 98.8 67.9)">A</text>
<text x="156.4" y="68.3">15</text>
<text x="156.9" y="70.9">4</text>
<text x="181.8" y="68.3">14</text>
<text x="181.8" y="70.9">23</text>
<text x="156.9" y="73.4">5</text>
<text x="156.9" y="75.9">6</text>
<text x="181.8" y="73.4">28</text>
<text x="181.8" y="75.9">29</text>
<text x="156.4" y="81">12</text>
<text x="156.4" y="83.6">17</text>
<text x="156.9" y="78.5">7</text>
<text x="181.8" y="78.5">30</text>
<text x="181.8" y="81">31</text>
<text x="181.8" y="83.6">32</text>
<text x="156.4" y="86.1">18</text>
<text x="156.4" y="88.6">19</text>
<text x="181.8" y="86.1">33</text>
<text x="181.8" y="88.6">34</text>
<text x="156.4" y="91.2">20</text>
<text x="156.4" y="93.7">21</text>
<text x="181.8" y="91.2">35</text>
<text x="181.8" y="93.7">26</text>
<text x="156.4" y="96.3">22</text>
<text x="156.9" y="98.8">8</text>
<text x="156.9" y="101.3">9</text>
<text x="181.8" y="96.3">16</text>
<text x="181.8" y="98.8">24</text>
<text x="181.8" y="101.3">25</text>
<text x="182.3" y="106.4">1</text>
<text x="180.9" y="111.5">41_1</text>
<text x="181.8" y="109">40</text>
<text x="180.9" y="114">41_2</text>
<text x="180.9" y="116.6">41_3</text>
<text x="180.9" y="119.1">41_4</text>
<text x="180.9" y="121.7">41_5</text>
<text x="180.9" y="124.2">41_6</text>
<text x="180.9" y="126.7">41_7</text>
<text x="180.9" y="129.3">41_8</text>
<text x="180.9" y="131.8">41_9</text>
</g>
</svg>
